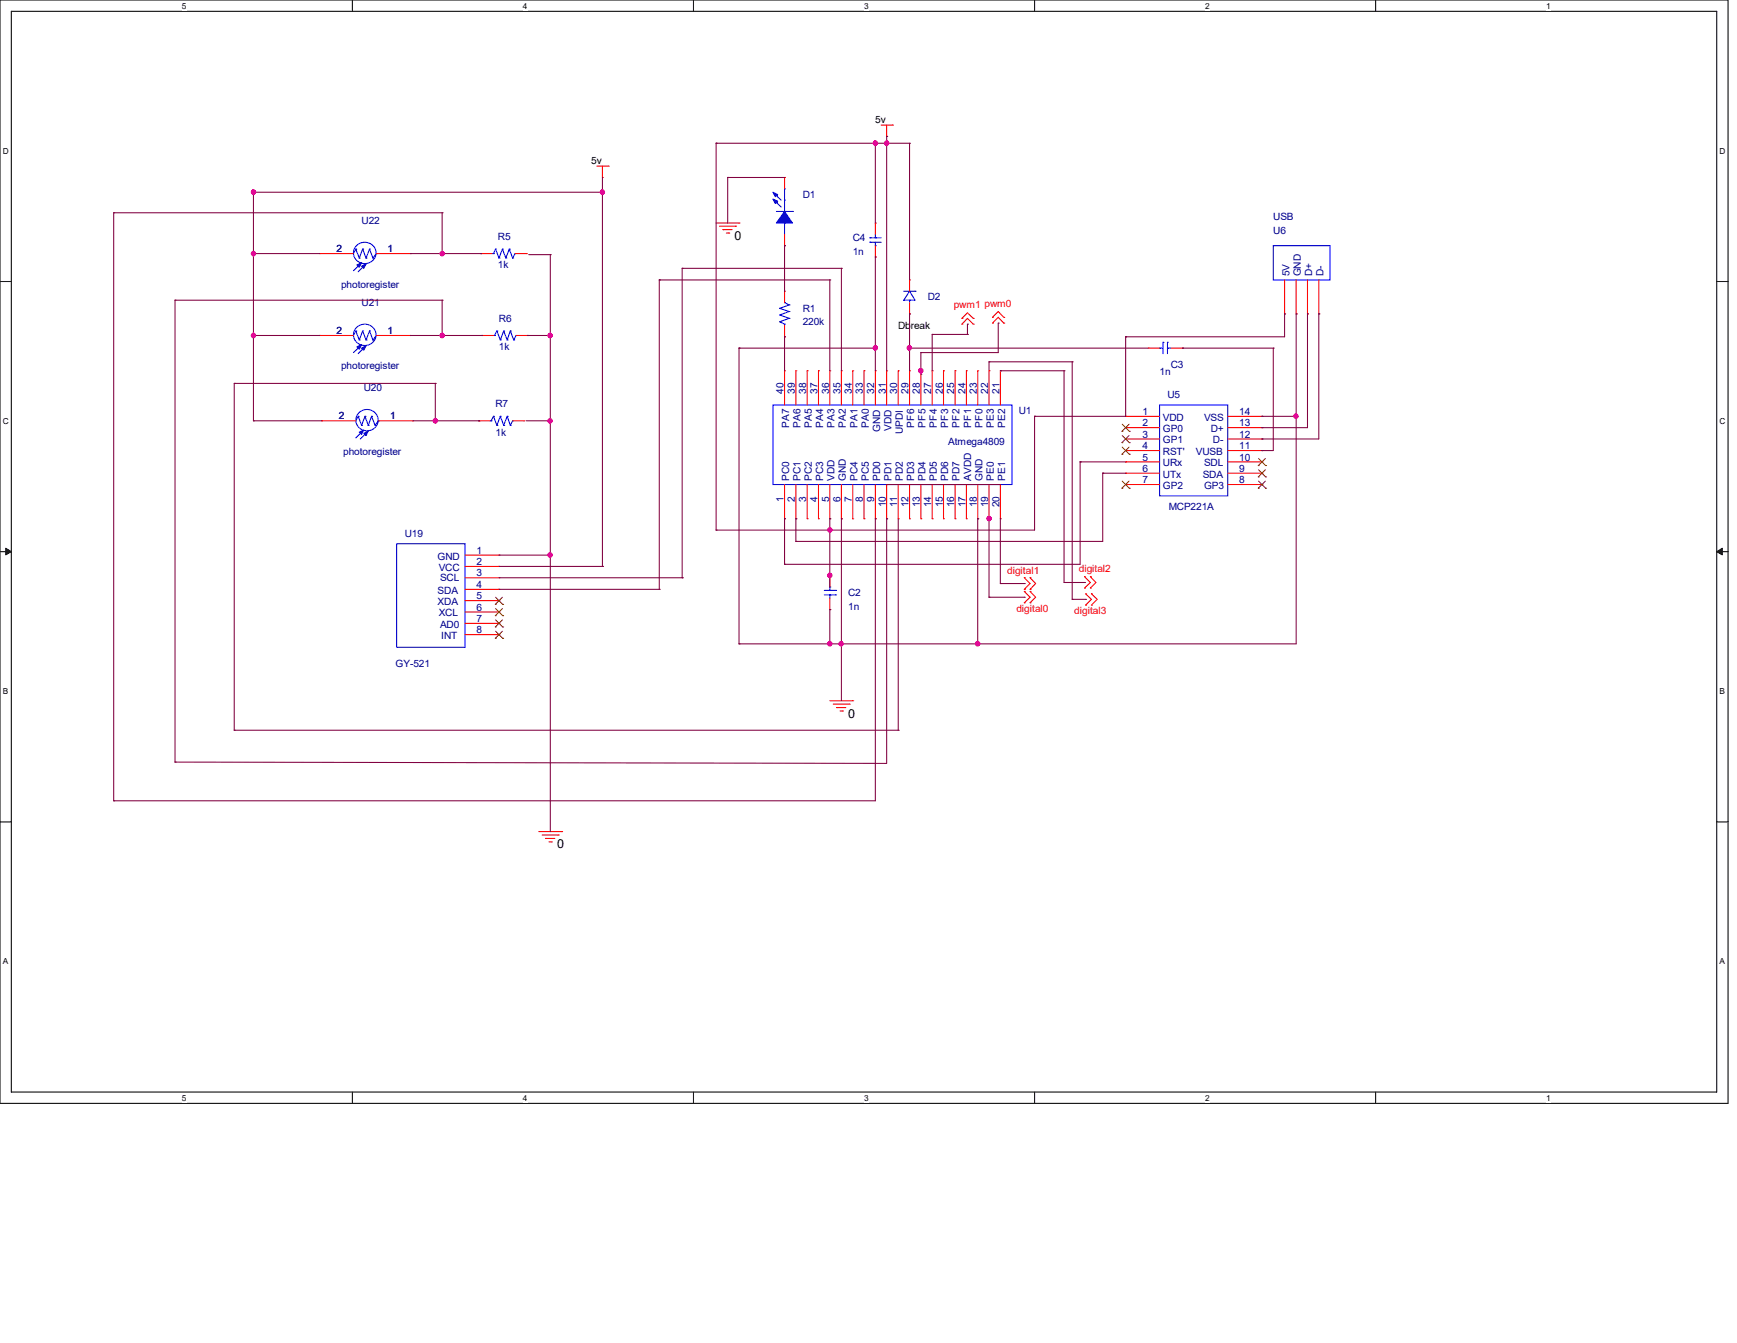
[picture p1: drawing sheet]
<svg xmlns="http://www.w3.org/2000/svg" width="279mm" height="216mm" viewBox="0 0 279 216" stroke-linecap="round" stroke-linejoin="round" font-family="sans-serif">
<path d="M0 0h278v177.4h-278zM1.8 1.8h274.3v173.8h-274.3z" fill="none" stroke="#000" stroke-width=".17"/>
<g fill="#fff">
<path d="M29.3 .2h.7v1.5h-.7z"/>
<path d="M29.3 175.8h.7v1.4h-.7z"/>
</g>
<path d="M56.7 0v1.8M56.7 175.6v1.8" fill="none" stroke="#000" stroke-width=".17"/>
<g fill="#fff">
<path d="M84.1 .2h.7v1.5h-.7z"/>
<path d="M84.1 175.8h.7v1.4h-.7z"/>
</g>
<path d="M111.5 0v1.8M111.5 175.6v1.8" fill="none" stroke="#000" stroke-width=".17"/>
<g fill="#fff">
<path d="M139 .2h.7v1.5h-.7z"/>
<path d="M139 175.8h.7v1.4h-.7z"/>
</g>
<path d="M166.4 0v1.8M166.4 175.6v1.8" fill="none" stroke="#000" stroke-width=".17"/>
<g fill="#fff">
<path d="M193.8 .2h.8v1.5h-.8z"/>
<path d="M193.8 175.8h.8v1.4h-.8z"/>
</g>
<path d="M221.3 0v1.8M221.3 175.6v1.8" fill="none" stroke="#000" stroke-width=".17"/>
<g fill="#fff">
<path d="M248.7 .2h.7v1.5h-.7z"/>
<path d="M248.7 175.8h.7v1.4h-.7z"/>
<path d="M.5 23.5h.9v1.5h-.9z"/>
<path d="M276.6 23.5h.9v1.5h-.9z"/>
<path d="M.5 67h.9v1.5h-.9z"/>
<path d="M276.6 67h.9v1.5h-.9z"/>
</g>
<path d="M0 45.3h1.8M276.1 45.3h1.9" fill="none" stroke="#000" stroke-width=".17"/>
<g fill="#fff">
<path d="M.5 110.4h.8v1.5h-.8z"/>
<path d="M276.6 110.4h.9v1.5h-.9z"/>
</g>
<path d="M0 88.7h1.8M276.1 88.7h1.9" fill="none" stroke="#000" stroke-width=".17"/>
<path d="M.9 88.1l.9 .6-.9 .5zM276.1 88.7l.9-.6v1.1z" fill="#000" stroke="#000" stroke-width=".16"/>
<g fill="#fff">
<path d="M.5 153.8h.8v1.5h-.8z"/>
<path d="M276.6 153.8h.9v1.5h-.9z"/>
</g>
<path d="M0 132.1h1.8M276.1 132.1h1.9" fill="none" stroke="#000" stroke-width=".17"/>
<g fill="none" stroke="#f00" stroke-width=".17">
<path d="M96 26.7h1.8M96.9 28.5h.1M96.9 26.7v1.8M97.8 26.7h.1M115.2 35.9h3.7M115.7 36.4h2.6M116.3 36.9h.1M116.3 36.9h1.5M116.8 37.5h.4M117.2 37.5h.1M118.3 36.4h.1M118.9 35.9h.1"/>
<path d="M126.2 39.5h.1M126.2 28.5h.1M126.2 28.5v1.9M126.2 37.7v1.8M140.8 35.9h.1M140.8 35.9v1.8M140.8 39.5v1.8M141.7 20.1h1.9M142.6 21.9h.1M142.6 20.1v1.8M143.6 20.1h.1M51.4 40.8h.1"/>
<path d="M51.4 53.9h.1M51.4 40.8h5.5M51.4 53.9h5.5M60.5 40.8h5.5M60.5 53.9h5.5M66 40.8h.1M66 53.9h.1M77.3 40.8h.1M77.3 40.8h1.9M77.5 53.9h.1M77.5 53.9h1.9M82.8 40.8h1.9"/>
<path d="M83 53.9h1.8M84.7 40.8h.1M84.8 53.9h.1M126.2 59.6h.1M126.2 46.8h.1M126.2 54.1h.1M126.2 46.8v1.8M126.2 52.3v1.8M126.2 59.6v5.5M128 59.6h.1M128 59.6v5.5M129.8 59.6h.1"/>
<path d="M129.8 59.6v5.5M131.7 59.6h.1M131.7 59.6v5.5M133.5 59.6h.1M133.5 59.6v5.5M135.3 59.6h.1M135.3 59.6v5.5M137.2 59.6h.1M137.2 59.6v5.5M139 59.6h.1M139 59.6v5.5M140.8 41.3h.1"/>
<path d="M140.8 59.6h.1M140.8 59.6v5.5M142.6 59.6h.1M142.6 59.6v5.5M144.5 59.6h.1M144.5 59.6v5.5M146.3 50.5h.1M146.3 45h.1M146.3 59.6h.1M146.3 45v1.8M146.3 48.6v1.9M146.3 59.6v5.5"/>
<path d="M148.1 59.6h.1M148.1 59.6v5.5M149.9 59.6h.1M149.9 59.6v5.5M151.8 59.6h.1M151.8 59.6v5.5M153.6 59.6h.1M153.6 59.6v5.5M154.7 51.2h.1M154.7 52.1h.1M154.7 51.2l.9-.9 .9 .9M154.7 52.1l.9-.9 .9 .9"/>
<path d="M155.4 59.6h.1M155.4 59.6v5.5M156.5 51.2h.1M156.5 52.1h.1M157.3 59.6h.1M157.3 59.6v5.5M159.1 59.6h.1M159.1 59.6v5.5M159.6 51h.1M159.6 51.9h.1M159.6 51l1-.9 .9 .9M159.6 51.9l1-.9 .9 .9"/>
<path d="M160.9 59.6h.1M160.9 59.6v5.5M161.5 51h.1M161.5 51.9h.1M184.7 56h.1M184.7 56h1.8M188.3 56h1.9M190.2 56h.1M206.6 50.5h.1M206.6 45v5.5M208.5 50.5h.1M208.5 45v5.5"/>
<path d="M210.3 50.5h.1M210.3 45v5.5M212.1 50.5h.1M212.1 45v5.5M51.7 67.6h.1M51.7 67.6h5.5M60.9 67.6h5.5M66.4 67.6h.1M77 67.6h.1M77 67.6h1.8M82.5 67.6h1.8M84.3 67.6h.1"/>
<path d="M126.2 77.9v5.5M128 77.9v5.5M129.8 77.9v5.5M131.7 77.9v5.5M133.5 77.9v5.5M135.3 77.9v5.5M137.2 77.9v5.5M139 77.9v5.5M140.8 77.9v5.5M142.6 77.9v5.5M144.5 77.9v5.5M146.3 77.9v5.5"/>
<path d="M148.1 77.9v5.5M149.9 77.9v5.5M151.8 77.9v5.5M153.6 77.9v5.5M155.4 77.9v5.5M157.3 77.9v5.5M159.1 77.9v5.5M160.9 77.9v5.5M181.1 66.9h.1M181.1 68.7h.1M181.1 70.6h.1M181.1 72.4h.1"/>
<path d="M181.1 74.3h.1M181.1 76.1h.1M181.1 77.9h.1M181.1 66.9h5.4M181.1 68.7h5.4M181.1 70.6h5.4M181.1 72.4h5.4M181.1 74.3h5.4M181.1 76.1h5.4M181.1 77.9h5.4M197.5 66.9h5.5M197.5 68.7h5.5"/>
<path d="M197.5 70.6h5.5M197.5 72.4h5.5M197.5 74.3h5.5M197.5 76.1h5.5M197.5 77.9h5.5M203 77.9h.1M203 76.1h.1M203 74.3h.1M203 72.4h.1M203 70.6h.1M203 68.7h.1M203 66.9h.1"/>
<path d="M74.8 92.9h5.5M74.8 89.2h5.5M74.8 94.7h5.5M74.8 96.6h5.5M74.8 98.4h5.5M74.8 91.1h5.5M80.3 92.9h.1M80.3 89.2h.1M80.3 94.7h.1M80.3 96.6h.1M80.3 98.4h.1M80.3 91.1h.1"/>
<path d="M126.2 83.4h.1M128 83.4h.1M129.8 83.4h.1M131.7 83.4h.1M133.5 83.4h.1M133.5 98h.1M133.5 92.5h.1M133.5 92.5v1.9M133.5 96.2v1.8M135.3 83.4h.1M137.2 83.4h.1M139 83.4h.1"/>
<path d="M140.8 83.4h.1M142.6 83.4h.1M144.5 83.4h.1M146.3 83.4h.1M148.1 83.4h.1M149.9 83.4h.1M151.8 83.4h.1M153.6 83.4h.1M155.4 83.4h.1M157.3 83.4h.1M159.1 83.4h.1M160.9 83.4h.1"/>
<path d="M164.8 96.9h.1M164.8 95.1h.1M164.8 94.7h.1M164.8 92.9h.1M164.8 95.1l.9 .9-.9 .9M164.8 92.9l.9 .9-.9 .9M165.7 96.9h.1M165.7 95.1h.1M165.7 94.7h.1M165.7 92.9h.1M165.7 95.1l.9 .9-.9 .9M165.7 92.9l.9 .9-.9 .9"/>
<path d="M174.5 94.5h.1M174.5 92.7h.1M174.5 92.7l.9 .9-.9 .9M174.6 97.3h.1M174.6 95.5h.1M174.6 95.5l1 .9-1 .9M175.4 94.5h.1M175.4 92.7h.1M175.4 92.7l.9 .9-.9 .9M175.6 97.3h.1M175.6 95.5h.1M175.6 95.5l.9 .9-.9 .9"/>
<path d="M74.8 102h5.5M74.8 100.2h5.5M80.3 102h.1M80.3 100.2h.1M133.5 112.6h3.7M134 113.2h2.6M134.6 113.7h.1M134.6 113.7h1.5M135.1 114.3h.4M135.5 114.3h.1M136.6 113.2h.1M137.2 112.6h.1"/>
<path d="M86.7 133.7h3.6M87.2 134.2h2.6M87.8 134.8h.1M87.8 134.8h1.4M88.3 135.3h.4M88.7 135.3h.1M89.8 134.2h.1M90.3 133.7h.1"/>
</g>
<g fill="none" stroke="#00f" stroke-width=".17">
<path d="M57.4 39.4a1.76 1.76 0 0 1 2.6 .1 1.76 1.76 0 0 1-.4 2.6 1.75 1.75 0 0 1-2.3-.3 1.75 1.75 0 0 1 .1-2.4zM124.9 31.5h.1M124.9 32.6h.1M124.9 31.5l.7 .7M124.9 34h2.6M124.9 32.6l.7 .7M126.2 35.9h.1M126.2 32.2h.1M126.2 30.4h.1M126.2 30.4v3.6M126.2 35.9v1.8M127.5 34h.1"/>
<path d="M139.9 38.2h.1M139.9 38.9h.1M139.9 38.2h1.8M139.9 38.9h1.8M140.8 39.5h.1M140.8 38.2h.1M140.8 37.7v.5M140.8 38.9v.6M204.8 39.5h9.2v5.5h-9.2zM57.2 40h.1M57.2 53.2h.1M57.2 40l-.3 .8"/>
<path d="M57.2 40l.6 1.5M57.2 53.2l-.3 .7M57.2 53.2l.6 1.5M57.4 52.6a1.76 1.76 0 0 1 2.6 .1 1.76 1.76 0 0 1-.4 2.6 1.75 1.75 0 0 1-2.3-.4 1.75 1.75 0 0 1 .1-2.3zM57.6 42.8h.1M57.6 56h.1M57.6 42.8l-.7 .7M57.6 56l-.7 .7M57.8 41.5h.1M57.8 54.7h.1M58.3 40h.1M58.3 43h.1"/>
<path d="M58.3 53.2h.1M58.3 56.1h.1M58.3 40l-.5 1.5M58.3 40l.6 1.5M58.3 43l-.7 .7M58.3 53.2l-.5 1.5M58.3 53.2l.6 1.5M58.3 56.1l-.7 .8M58.9 41.5h.1M58.9 54.7h.1M59.4 40h.1M59.4 53.2h.1"/>
<path d="M59.4 40l.6 1.5M59.4 40l-.5 1.5M59.4 53.2l.6 1.5M59.4 53.2l-.5 1.5M60 41.5h.1M60 54.7h.1M60.5 40.8h.1M60.5 53.9h.1M60.5 40.8l-.5 .7M60.5 53.9l-.5 .8M79.2 40.8h.2M79.4 40.8h.1"/>
<path d="M79.4 53.9h.1M79.5 53.9h.1M79.7 40h.1M79.7 40l-.3 .8M79.7 40l.6 1.5M79.9 53.2h.1M79.9 53.2l-.4 .7M79.9 53.2l.6 1.5M80.3 41.5h.1M80.5 54.7h.1M80.8 40h.1M80.8 40l-.5 1.5"/>
<path d="M80.8 40l.6 1.5M81 53.2h.1M81 53.2l-.5 1.5M81 53.2l.6 1.5M81.4 41.5h.1M81.6 54.7h.1M81.9 40h.1M81.9 40l-.5 1.5M81.9 40l.6 1.5M82.1 53.2h.1M82.1 53.2l-.5 1.5M82.1 53.2l.5 1.5"/>
<path d="M82.5 41.5h.1M82.6 54.7h.1M82.8 40.8h.1M82.8 40.8l-.3 .7M83 53.9h.1M83 53.9l-.4 .8M125.4 51.7h.1M125.4 50.6h.1M125.4 49.6h.1M125.4 51.7l.8 .4M125.4 50.6l1.5 .6M125.4 49.6l1.5 .5"/>
<path d="M126.2 48.6h.1M126.2 52.1h.1M126.2 52.1v.2M126.2 48.6l.7 .4M126.9 51.2h.1M126.9 50.1h.1M126.9 49h.1M126.9 51.2l-1.5 .5M126.9 50.1l-1.5 .5M126.9 49l-1.5 .6M145.4 46.8h1.8M146.3 46.8l.9 1.5h-1.8z"/>
<path d="M146.3 48.3h.1M146.3 48.3v.3M147.2 46.8h.1M186.5 56h.1M186.5 56h.6M187.1 55h.1M187.1 55v1.9M187.8 55h.1M187.8 56h.1M187.8 55v1.9M187.8 56h.5M57.6 66.9h.1"/>
<path d="M57.6 66.9l-.4 .7M57.6 66.9l.6 1.5M57.8 66.3a1.77 1.77 0 0 1 2.5 0 1.77 1.77 0 0 1 0 2.5 1.77 1.77 0 0 1-2.5 0 1.66 1.66 0 0 1 0-2.5zM58 69.7h.1M58 69.7l-.8 .7M58.2 68.4h.1M58.7 66.9h.1M58.7 69.8h.1M58.7 66.9l-.5 1.5M58.7 66.9l.5 1.5M58.7 69.8l-.7 .8M59.2 68.4h.1"/>
<path d="M59.8 66.9h.1M59.8 66.9l.5 1.5M59.8 66.9l-.6 1.5M60.3 68.4h.1M60.9 67.6h.1M60.9 67.6l-.6 .8M78.8 67.6h.2M79 67.6h.1M79.4 66.9h.1M79.4 66.9l-.4 .7M79.4 66.9l.5 1.5M79.9 68.4h.1"/>
<path d="M80.5 66.9h.1M80.5 66.9l-.6 1.5M80.5 66.9l.5 1.5M81 68.4h.1M81.6 66.9h.1M81.6 66.9l-.6 1.5M81.6 66.9l.5 1.5M82.1 68.4h.1M82.5 67.6h.1M82.5 67.6l-.4 .8M124.3 65.1h38.5v12.8h-38.5zM186.5 65.1h11v14.6h-11z"/>
<path d="M63.8 87.4h11v16.7h-11zM132.6 95.6h1.8M132.6 94.9h1.8M133.5 94.4h.1M133.5 95.6h.1M133.5 94.4v.5M133.5 95.6v.6M134.4 95.6h.1M134.4 94.9h.1"/>
</g>
<g fill="#00f" stroke="#00f" stroke-width=".17">
<path d="M57.4 42.6l.8-.4-.4 .8z" fill-rule="evenodd"/>
<path d="M58.2 42.8l.7-.4-.4 .7z" fill-rule="evenodd"/>
<path d="M57.4 55.8l.8-.4-.4 .7z" fill-rule="evenodd"/>
<path d="M58.2 56l.7-.4-.4 .7z" fill-rule="evenodd"/>
<path d="M57.8 69.5l.7-.4-.3 .7z" fill-rule="evenodd"/>
<path d="M58.5 69.7l.7-.4-.3 .7z" fill-rule="evenodd"/>
<path d="M124.3 32l.8 .3-.4 .4z" fill-rule="evenodd"/>
<path d="M124.3 30.9l.8 .4-.4 .3z" fill-rule="evenodd"/>
<path d="M126.2 34l1.3 1.9h-2.6z" fill-rule="evenodd"/>
</g>
<g fill="none" stroke="#804000" stroke-width=".16">
<path d="M180.5 69.3h.1M180.5 71.2h.1M180.5 73h.1M180.5 78.5h.1M180.5 68.2l1.2 1.1M180.5 70l1.2 1.2M180.5 71.9l1.2 1.1M180.5 77.3l1.2 1.2M181.6 68.2l-1.1 1.1M181.6 70l-1.1 1.2M181.6 71.9l-1.1 1.1M181.6 77.3l-1.1 1.2"/>
<path d="M181.7 69.3h.1M181.7 71.2h.1M181.7 73h.1M181.7 78.5h.1M202.4 78.5h.1M202.4 76.7h.1M202.4 74.8h.1M202.4 77.3l1.2 1.2M202.4 75.5l1.2 1.2M202.4 73.7l1.2 1.1M203.5 77.3l-1.1 1.2M203.5 75.5l-1.1 1.2"/>
<path d="M203.5 73.7l-1.1 1.1M203.6 78.5h.1M203.6 76.7h.1M203.6 74.8h.1M79.7 97.2h.1M79.7 99h.1M79.7 96l1.2 1.2M79.7 99.7l1.2 1.1M79.7 97.8l1.2 1.2M80.8 96l-1.1 1.2M80.8 99.7l-1.1 1.1M80.8 97.8l-1.1 1.2"/>
<path d="M80.9 97.2h.1M80.9 99h.1M79.7 102.6h.1M79.7 100.8h.1M79.7 101.5l1.2 1.1M80.8 101.5l-1.1 1.1M80.9 102.6h.1M80.9 100.8h.1"/>
</g>
<g fill="none" stroke="#800040" stroke-width=".17">
<path d="M18.3 34.2h.1M18.3 34.2v94.5M18.3 34.2h52.8M40.8 30.9h.1M40.8 30.5v37.1M40.8 30.9h56.1M71.1 34.2h.1M71.1 34.2v6.6M96.9 30.9h.1M96.9 28.5v62.6M115.2 23h.1M115.2 23v62.2"/>
<path d="M115.2 23h31.1M117.1 28.5h.1M117.1 28.5h9.1M117.1 28.5v7.4M126.2 39.5h.1M126.2 39.5v7.3M140.8 23h.1M140.8 23v12.9M142.6 21.9h.1M142.6 23h.1M142.6 21.9v37.7M146.3 23h.1"/>
<path d="M146.3 23v22M28.2 48.3h.1M28.2 48.3v74.2M28.2 48.3h42.9M40.8 40.8h.1M40.8 53.9h.1M40.8 40.8h10.6M40.8 53.9h10.6M66 40.8h11.3M66 53.9h11.5M71.1 40.8h.1M71.1 53.9h.1"/>
<path d="M71.1 48.3h.1M71.1 48.3v5.6M77.3 40.8h.1M77.5 53.9h.1M84.8 53.9h.1M84.8 53.9h3.7M85 40.9h3.5M88.5 40.9h.1M88.5 53.9h.1M88.5 40.9v92.8M106 45h.1M106 45h27.5"/>
<path d="M106 45v49.7M109.7 43.1h.1M109.7 43.1v49.8M109.7 43.1h25.6M118.9 56h.1M118.9 56h21.9M118.9 56v47.5M126.2 54.1h.1M126.2 54.1v5.5M133.5 45h.1M133.5 45v14.6M135.3 43.1h.1"/>
<path d="M135.3 43.1v16.5M140.8 41.3h.1M140.8 56h.1M140.8 41.3v18.3M146.3 50.5h.1M146.3 56h.1M146.3 50.5v9.1M146.3 56h38.4M148.1 59.6h.1M148.1 56.7h.1M148.1 56.7v3.5M149.9 53.8h.1"/>
<path d="M149.9 53.8v5.8M149.9 53.8h5.7M155.6 53.8h.1M155.6 52.1h.1M155.6 52.1v1.7M159.1 58.2h.1M159.1 58.2v1.2M159.1 58.2h13.4M160.6 51.9h.1M160.6 51.9v4.8h-12.5M160.9 59.6h.1M160.9 59.6h10.3"/>
<path d="M171.2 59.6h.1M171.2 59.6v34h3.3M172.5 58.2h.1M172.5 58.2v38.2M181.1 54.1h.1M181.1 54.1v12.8h-14.7M190.2 56h.1M190.2 56h14.6M204.8 56h.1M204.8 56v16.4h-1.8M206.6 50.5h.1M206.6 50.5v3.6h-25.5"/>
<path d="M208.5 50.5h.1M208.5 50.5v53h-89.6M210.3 50.5h.1M210.3 50.5v18.2h-7.3M212.1 50.5h.1M212.1 50.5v20.1h-9.1M37.7 61.6h.1M37.7 61.6v55.8M37.7 61.6h32.3M40.8 67.6h.1M40.8 67.6h10.9M66.4 67.6h10.6"/>
<path d="M70 67.6h.1M70 61.6h.1M70 61.6v6M77 67.6h.1M84.7 67.6h3.8M88.5 67.6h.1M142.6 77.9h.1M142.6 77.9h18.3M148.1 60.2h.1M166.4 66.9h.1M166.4 66.9v18.3h-51.2M173.7 74.3h.1"/>
<path d="M173.7 74.3v16.4h-47.5M173.7 74.3h7.4M177.4 76.1h.1M177.4 76.1v10.9h-49.4M177.4 76.1h3.7M203 66.9h.1M203 68.7h.1M203 70.6h.1M203 72.4h.1M203 66.9h5.5M208.5 66.9h.1M80.3 91.1h16.6"/>
<path d="M80.3 89.2h8.2M80.3 94.7h25.7M80.3 92.9h29.4M88.5 89.2h.1M96.9 91.1h.1M106 94.7h.1M109.7 92.9h.1M115.2 85.2h.1M126.2 90.7h.1M126.2 83.4h.1M126.2 83.4v7.3M128 87h.1"/>
<path d="M128 83.4h.1M128 83.4v3.6M133.5 83.4h.1M133.5 92.5h.1M133.5 98h.1M133.5 85.2h.1M133.5 83.4v11M133.5 98v5.5M135.3 83.4h.1M135.3 83.4v29.2M140.8 83.4h.1M140.8 83.4v45.3h-122.5"/>
<path d="M142.6 83.4h.1M142.6 83.4v39.3l-114.4-.2M144.5 83.4v34M157.3 83.4h.1M157.3 83.4v20.1M159.1 83.4h.1M159.1 96h.1M159.1 83.2v12.8M159.1 96h5.7M160.9 93.8h.1M160.9 83.4v10.4M160.9 93.8h3.9"/>
<path d="M164.8 93.8h.1M164.8 96h.1M172.5 96.4h.1M172.5 96.4h2.1M174.5 93.6h.1M174.6 96.4h.1M37.7 117.4h.1M37.7 117.4h106.8M118.9 103.5h.1M133.5 103.5h.1M135.3 103.5h.1M144.5 117.4h.1"/>
<path d="M157.3 103.5h.1M18.3 128.7h.1M28.2 122.5h.1"/>
</g>
<g fill="#f0f" stroke="#f0f" stroke-width=".17">
<circle cx="88.5" cy="89.2" r=".35"/>
<circle cx="157.2" cy="103.5" r=".36"/>
<circle cx="135.3" cy="103.5" r=".35"/>
<circle cx="140.8" cy="23" r=".35"/>
<circle cx="146.3" cy="55.9" r=".35"/>
<circle cx="133.5" cy="92.5" r=".35"/>
<circle cx="133.5" cy="85.2" r=".35"/>
<circle cx="208.4" cy="66.9" r=".35"/>
<circle cx="140.8" cy="55.9" r=".35"/>
<circle cx="133.5" cy="103.5" r=".35"/>
<circle cx="142.6" cy="23" r=".35"/>
<circle cx="148.1" cy="59.6" r=".36"/>
<circle cx="159.1" cy="83.4" r=".35"/>
<circle cx="40.8" cy="53.9" r=".35"/>
<circle cx="40.8" cy="40.8" r=".35"/>
<circle cx="40.8" cy="30.9" r=".35"/>
<circle cx="96.9" cy="30.9" r=".35"/>
<circle cx="88.5" cy="53.9" r=".35"/>
<circle cx="88.5" cy="67.6" r=".35"/>
<circle cx="71.1" cy="40.8" r=".35"/>
<circle cx="71.1" cy="53.9" r=".35"/>
<circle cx="70" cy="67.6" r=".35"/>
</g>
<g font-size="2">
<text x="118.2" y="38.6">0</text>
<text x="136.4" y="115.4">0</text>
<text x="89.6" y="136.4">0</text>
</g>
<g font-size="1.6">
<text x="140.8" y="19.7">5v</text>
<text x="95.1" y="26.3">5v</text>
<text x="144.5" y="52.8">Dbreak</text>
</g>
<g font-size="1.6" fill="#000080">
<text x="58.2" y="36">U22</text>
<text x="129.1" y="31.8">D1</text>
<text x="204.8" y="35.4">USB</text>
<text x="54.1" y="40.6">2</text>
<text x="62.4" y="40.6">1</text>
<text x="80.1" y="38.6">R5</text>
<text x="137.2" y="38.7">C4</text>
<text x="137.2" y="40.9">1n</text>
<text x="204.8" y="37.6">U6</text>
<text x="54.9" y="46.2">photoregister</text>
<text x="80.1" y="43.1">1k</text>
<text x="207.4" y="44.4" transform="rotate(-90 207.4 44.4)">5V</text>
<text x="209.2" y="44.4" transform="rotate(-90 209.2 44.4)">GND</text>
<text x="211.1" y="44.4" transform="rotate(-90 211.1 44.4)">D+</text>
<text x="212.9" y="44.4" transform="rotate(-90 212.9 44.4)">D-</text>
<text x="54.1" y="53.7">2</text>
<text x="58.2" y="49.1">U21</text>
<text x="62.4" y="53.7">1</text>
<text x="80.3" y="51.7">R6</text>
<text x="129.1" y="50.1">R1</text>
<text x="129.1" y="52.3">220k</text>
<text x="149.2" y="48.3">D2</text>
<text x="54.9" y="59.4">photoregister</text>
<text x="80.3" y="56.3">1k</text>
<text x="188.3" y="59.2">C3</text>
<text x="58.5" y="62.9">U20</text>
<text x="79.7" y="65.4">R7</text>
<text x="126" y="63.3" transform="rotate(-90 126 63.3)">40</text>
<text x="127.8" y="63.3" transform="rotate(-90 127.8 63.3)">39</text>
<text x="129.7" y="63.3" transform="rotate(-90 129.7 63.3)">38</text>
<text x="131.5" y="63.3" transform="rotate(-90 131.5 63.3)">37</text>
<text x="133.4" y="63.3" transform="rotate(-90 133.4 63.3)">36</text>
<text x="135.2" y="63.3" transform="rotate(-90 135.2 63.3)">35</text>
<text x="137" y="63.3" transform="rotate(-90 137 63.3)">34</text>
<text x="138.8" y="63.3" transform="rotate(-90 138.8 63.3)">33</text>
<text x="140.6" y="63.3" transform="rotate(-90 140.6 63.3)">32</text>
<text x="142.5" y="63.3" transform="rotate(-90 142.5 63.3)">31</text>
<text x="144.3" y="63.3" transform="rotate(-90 144.3 63.3)">30</text>
<text x="146.1" y="63.3" transform="rotate(-90 146.1 63.3)">29</text>
<text x="148" y="63.3" transform="rotate(-90 148 63.3)">28</text>
<text x="149.8" y="63.3" transform="rotate(-90 149.8 63.3)">27</text>
<text x="151.6" y="63.3" transform="rotate(-90 151.6 63.3)">26</text>
<text x="153.5" y="63.3" transform="rotate(-90 153.5 63.3)">25</text>
<text x="155.3" y="63.3" transform="rotate(-90 155.3 63.3)">24</text>
<text x="157.1" y="63.3" transform="rotate(-90 157.1 63.3)">23</text>
<text x="158.9" y="63.3" transform="rotate(-90 158.9 63.3)">22</text>
<text x="160.8" y="63.3" transform="rotate(-90 160.8 63.3)">21</text>
<text x="186.5" y="60.3">1n</text>
<text x="187.8" y="64">U5</text>
<text x="54.5" y="67.4">2</text>
<text x="62.7" y="67.4">1</text>
<text x="79.7" y="70">1k</text>
<text x="126.9" y="68.7" transform="rotate(-90 126.9 68.7)">PA7</text>
<text x="128.8" y="68.7" transform="rotate(-90 128.8 68.7)">PA6</text>
<text x="130.6" y="68.7" transform="rotate(-90 130.6 68.7)">PA5</text>
<text x="132.4" y="68.7" transform="rotate(-90 132.4 68.7)">PA4</text>
<text x="134.2" y="68.7" transform="rotate(-90 134.2 68.7)">PA3</text>
<text x="136.1" y="68.7" transform="rotate(-90 136.1 68.7)">PA2</text>
<text x="137.9" y="68.7" transform="rotate(-90 137.9 68.7)">PA1</text>
<text x="139.7" y="68.7" transform="rotate(-90 139.7 68.7)">PA0</text>
<text x="141.6" y="69.5" transform="rotate(-90 141.6 69.5)">GND</text>
<text x="143.4" y="69.3" transform="rotate(-90 143.4 69.3)">VDD</text>
<text x="145.2" y="69.8" transform="rotate(-90 145.2 69.8)">UPDI</text>
<text x="147.1" y="68.7" transform="rotate(-90 147.1 68.7)">PF6</text>
<text x="148.9" y="68.7" transform="rotate(-90 148.9 68.7)">PF5</text>
<text x="150.7" y="68.7" transform="rotate(-90 150.7 68.7)">PF4</text>
<text x="152.5" y="71.5">Atmega4809</text>
<text x="152.5" y="68.7" transform="rotate(-90 152.5 68.7)">PF3</text>
<text x="154.3" y="68.7" transform="rotate(-90 154.3 68.7)">PF2</text>
<text x="156.2" y="68.7" transform="rotate(-90 156.2 68.7)">PF1</text>
<text x="158" y="68.7" transform="rotate(-90 158 68.7)">PF0</text>
<text x="159.9" y="68.7" transform="rotate(-90 159.9 68.7)">PE3</text>
<text x="161.7" y="68.7" transform="rotate(-90 161.7 68.7)">PE2</text>
<text x="163.9" y="66.5">U1</text>
<text x="183.8" y="66.7">1</text>
<text x="183.8" y="68.5">2</text>
<text x="183.8" y="70.4">3</text>
<text x="187.1" y="67.6">VDD</text>
<text x="187.1" y="69.5">GP0</text>
<text x="187.1" y="71.3">GP1</text>
<text x="193.7" y="67.6">VSS</text>
<text x="194.8" y="69.5">D+</text>
<text x="195.1" y="71.3">D-</text>
<text x="199.3" y="70.4">12</text>
<text x="199.3" y="68.5">13</text>
<text x="199.3" y="66.7">14</text>
<text x="55.2" y="73.1">photoregister</text>
<text x="126.9" y="77.3" transform="rotate(-90 126.9 77.3)">PC0</text>
<text x="128.8" y="77.3" transform="rotate(-90 128.8 77.3)">PC1</text>
<text x="130.6" y="77.3" transform="rotate(-90 130.6 77.3)">PC2</text>
<text x="132.4" y="77.3" transform="rotate(-90 132.4 77.3)">PC3</text>
<text x="134.2" y="77.3" transform="rotate(-90 134.2 77.3)">VDD</text>
<text x="136.1" y="77.3" transform="rotate(-90 136.1 77.3)">GND</text>
<text x="137.9" y="77.3" transform="rotate(-90 137.9 77.3)">PC4</text>
<text x="139.7" y="77.3" transform="rotate(-90 139.7 77.3)">PC5</text>
<text x="141.6" y="77.3" transform="rotate(-90 141.6 77.3)">PD0</text>
<text x="143.4" y="77.3" transform="rotate(-90 143.4 77.3)">PD1</text>
<text x="145.2" y="77.3" transform="rotate(-90 145.2 77.3)">PD2</text>
<text x="147.1" y="77.3" transform="rotate(-90 147.1 77.3)">PD3</text>
<text x="148.9" y="77.3" transform="rotate(-90 148.9 77.3)">PD4</text>
<text x="150.7" y="77.3" transform="rotate(-90 150.7 77.3)">PD5</text>
<text x="152.5" y="77.3" transform="rotate(-90 152.5 77.3)">PD6</text>
<text x="154.3" y="77.3" transform="rotate(-90 154.3 77.3)">PD7</text>
<text x="156.2" y="77.3" transform="rotate(-90 156.2 77.3)">AVDD</text>
<text x="158" y="77.3" transform="rotate(-90 158 77.3)">GND</text>
<text x="159.9" y="77.3" transform="rotate(-90 159.9 77.3)">PE0</text>
<text x="161.7" y="77.3" transform="rotate(-90 161.7 77.3)">PE1</text>
<text x="183.8" y="72.2">4</text>
<text x="183.8" y="74">5</text>
<text x="183.8" y="75.9">6</text>
<text x="183.8" y="77.7">7</text>
<text x="187.1" y="73.1">RST'</text>
<text x="187.1" y="74.9">URx</text>
<text x="187.1" y="76.8">UTx</text>
<text x="192.4" y="73.1">VUSB</text>
<text x="193.5" y="76.8">SDA</text>
<text x="193.7" y="74.9">SDL</text>
<text x="199.3" y="77.7">8</text>
<text x="199.3" y="75.9">9</text>
<text x="199.3" y="74">10</text>
<text x="199.3" y="72.2">11</text>
<text x="126" y="80.6" transform="rotate(-90 126 80.6)">1</text>
<text x="127.8" y="80.6" transform="rotate(-90 127.8 80.6)">2</text>
<text x="129.7" y="80.6" transform="rotate(-90 129.7 80.6)">3</text>
<text x="131.5" y="80.6" transform="rotate(-90 131.5 80.6)">4</text>
<text x="133.4" y="80.6" transform="rotate(-90 133.4 80.6)">5</text>
<text x="135.2" y="80.6" transform="rotate(-90 135.2 80.6)">6</text>
<text x="137" y="80.6" transform="rotate(-90 137 80.6)">7</text>
<text x="138.8" y="80.6" transform="rotate(-90 138.8 80.6)">8</text>
<text x="140.6" y="80.6" transform="rotate(-90 140.6 80.6)">9</text>
<text x="142.5" y="81.6" transform="rotate(-90 142.5 81.6)">10</text>
<text x="144.3" y="81.6" transform="rotate(-90 144.3 81.6)">11</text>
<text x="146.1" y="81.6" transform="rotate(-90 146.1 81.6)">12</text>
<text x="148" y="81.6" transform="rotate(-90 148 81.6)">13</text>
<text x="149.8" y="81.6" transform="rotate(-90 149.8 81.6)">14</text>
<text x="151.6" y="81.6" transform="rotate(-90 151.6 81.6)">15</text>
<text x="153.5" y="81.6" transform="rotate(-90 153.5 81.6)">16</text>
<text x="155.3" y="81.6" transform="rotate(-90 155.3 81.6)">17</text>
<text x="157.1" y="81.6" transform="rotate(-90 157.1 81.6)">18</text>
<text x="158.9" y="81.6" transform="rotate(-90 158.9 81.6)">19</text>
<text x="160.8" y="81.6" transform="rotate(-90 160.8 81.6)">20</text>
<text x="187.1" y="78.6">GP2</text>
<text x="188" y="81.9">MCP221A</text>
<text x="193.7" y="78.6">GP3</text>
<text x="65.1" y="86.3">U19</text>
<text x="70.4" y="90">GND</text>
<text x="76.6" y="89">1</text>
<text x="70.4" y="95.4">SDA</text>
<text x="70.6" y="91.8">VCC</text>
<text x="70.8" y="93.4">SCL</text>
<text x="76.6" y="92.7">3</text>
<text x="76.6" y="94.5">4</text>
<text x="76.6" y="90.8">2</text>
<text x="136.4" y="95.8">C2</text>
<text x="70.4" y="97.2">XDA</text>
<text x="70.6" y="99.1">XCL</text>
<text x="70.8" y="100.9">AD0</text>
<text x="76.6" y="96.4">5</text>
<text x="76.6" y="101.8">8</text>
<text x="76.6" y="100">7</text>
<text x="76.6" y="98.2">6</text>
<text x="136.4" y="98">1n</text>
<text x="63.6" y="107.1">GY-521</text>
<text x="70.9" y="102.7">INT</text>
</g>
<g font-size="1.6" fill="#f00">
<text x="153.4" y="49.5">pwm1 pwm0</text>
<text x="162" y="92.3">digital1</text>
<text x="173.5" y="91.9">digital2</text>
<text x="163.5" y="98.3">digital0</text>
<text x="172.8" y="98.7">digital3</text>
</g>
<g font-size="1.3">
<text x="29.3" y="1.4">5</text>
<text x="84.1" y="1.4">4</text>
<text x="139" y="1.4">3</text>
<text x="193.8" y="1.4">2</text>
<text x="248.7" y="1.4">1</text>
<text x=".5" y="24.7">D</text>
<text x="276.6" y="24.7">D</text>
<text x=".5" y="68.2">C</text>
<text x="276.6" y="68.2">C</text>
<text x=".5" y="111.6">B</text>
<text x="276.6" y="111.6">B</text>
<text x=".5" y="155">A</text>
<text x="276.6" y="155">A</text>
<text x="29.3" y="177">5</text>
<text x="84.1" y="177">4</text>
<text x="139" y="177">3</text>
<text x="193.8" y="177">2</text>
<text x="248.7" y="177">1</text>
</g>
</svg>
